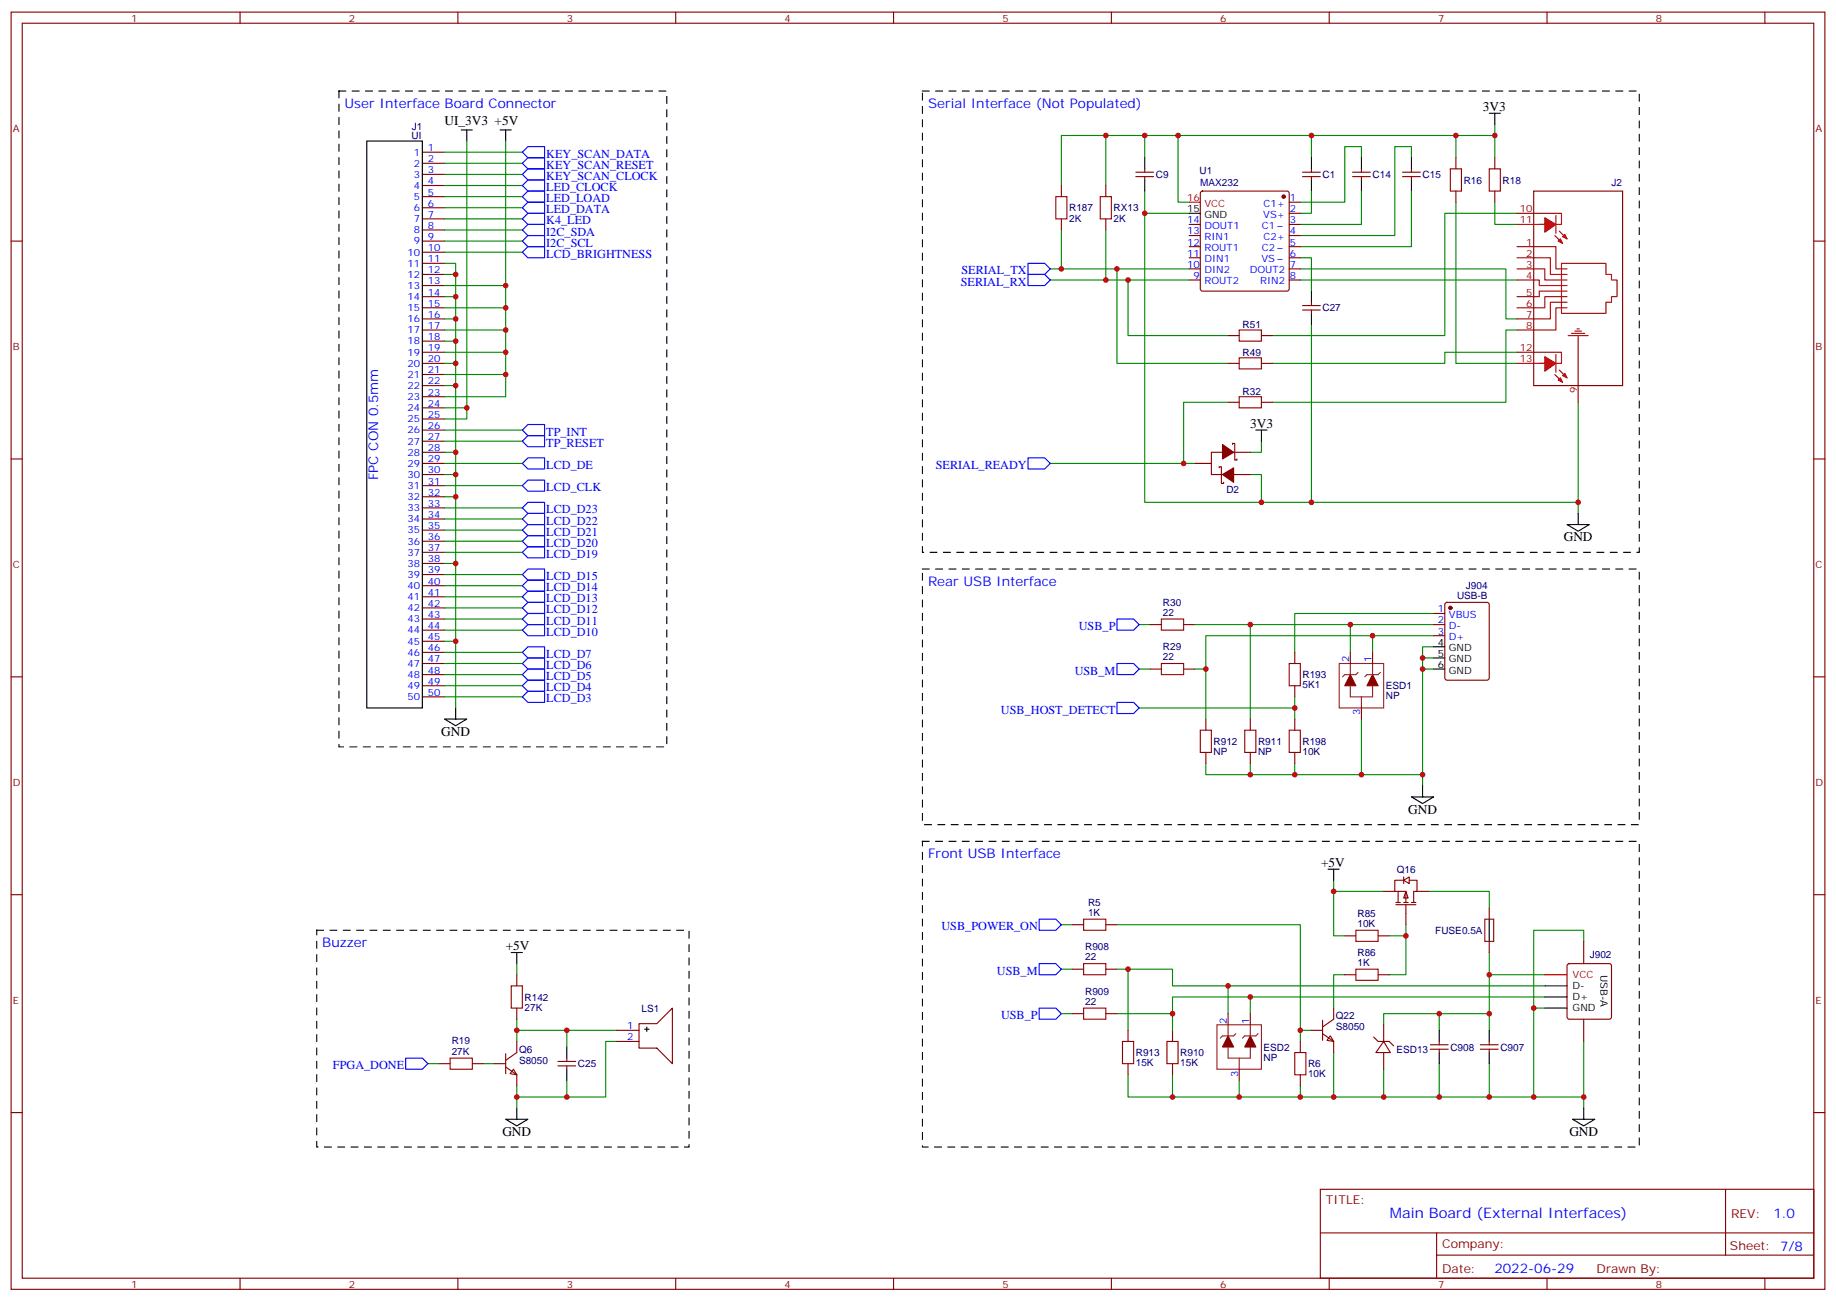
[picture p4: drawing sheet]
<svg xmlns="http://www.w3.org/2000/svg" width="583mm" height="413mm" viewBox="0 0 583 413" stroke-linecap="round" stroke-linejoin="round" font-family="sans-serif">
<g fill="none" stroke="#870000" stroke-width=".35">
<path d="M3.5 3.8h575.8v405.4h-575.8zM7.1 7.4h568.6v398.3h-568.6zM76.2 3.8v3.6M145.3 3.8v3.6M214.5 3.8v3.6M283.6 3.8v3.6M352.8 3.8v3.6M421.9 3.8v3.6M491.1 3.8v3.6M560.2 3.8v3.6M3.5 76.5h3.6M575.7 76.5h3.6"/>
<path d="M3.5 145.7h3.6M575.7 145.7h3.6M3.5 214.8h3.6M575.7 214.8h3.6M3.5 284h3.6M426.9 297h3.5M437.4 297h3.6M575.7 284h3.6M423.3 319.9v3.6l-3.5 2.4M426.9 309.4h3.5M437.4 309.4h3.6M412.7 330.5v3.5"/>
<path d="M416.3 327h3.5M419.8 328l3.5 2.5v3.5M419.8 323.8v6.4M422.3 328.8l1 1.7-2.1-.3zM3.5 353.1h3.6M412.7 341.1v3.5M575.7 353.1h3.6M419.1 377.4h156.6v28.3h-156.6zM547.7 377.5v20.8M419.1 391.3h156.5M456 398.3h119.6M456 391.3v14.1"/>
<path d="M76.2 405.7v3.5M145.3 405.7v3.5M214.5 405.7v3.5M283.6 405.7v3.5M352.8 405.7v3.5M421.9 405.7v3.5M491.1 405.7v3.5M560.2 405.7v3.5"/>
</g>
<g fill="none" stroke="#008700" stroke-width=".35">
<path d="M423.3 279.4v17.6h3.6M336.9 293.5h3.5M354.5 293.5h58.2v37M423.3 282.9h15.9M441 297h5.3M446.3 293.5v15.9h-5.3M453.3 282.9h19.4v5.3M426.9 309.4h-3.6v10.5M472.7 309.4h17.7M472.7 302.3v24.7M412.7 327h3.6M423.3 334v14.2"/>
<path d="M472.7 321.7h-33.5v3.5M412.7 344.6v3.6"/>
</g>
<path d="M430.4 295.2h7v3.6h-7zM430.4 307.6h7v3.5h-7zM411 334h3.5v7.1h-3.5z" fill="none" stroke="#a10000" stroke-width=".35"/>
<path d="M329.8 291.7h5.3l1.8 1.8-1.8 1.7h-5.3z" fill="none" stroke="#00f" stroke-width=".35"/>
<path d="M421.6 275.8h3.5M423.3 275.8v3.6" fill="none" stroke="#000" stroke-width=".35"/>
<g fill="#fff" stroke="#870000" stroke-width=".35">
<path d="M446.3 282.9l.7 2.1h-1.4z"/>
<path d="M445.6 279.4l1.7-1.1v2.1z"/>
</g>
<g fill="none" stroke="#870000" stroke-width=".35">
<path d="M134.1 48.3h7M134.1 51.8h7M134.1 55.4h7M134.1 58.9h7M336.9 58.9v3.5M351 58.9v3.5M360.5 56.1h5.7M360.5 54.6h5.7M363.4 53.6v1M363.4 56.1v1M413.5 56.1h5.6M413.5 54.6h5.6"/>
<path d="M416.3 53.6v1M416.3 56.1v1M429.3 56.1h5.7M429.3 54.6h5.7M432.2 53.6v1M432.2 56.1v1M445.2 56.1h5.6M445.2 54.6h5.6M448 53.6v1M448 56.1v1M462.1 50.1v3.5M474.5 50.1v3.5"/>
<path d="M134.1 62.4h7M134.1 65.9h7M134.1 69.5h7M134.1 73h7M134.1 76.5h7M336.9 69.5v3.5M351 69.5v3.5M377.5 71.2h3.5M377.5 74.8h3.5M377.5 78.3h3.5M381.2 60.8l.5-.2h26.8l.5 .2 .2 .5v30.4l-.2 .5-.5 .2h-26.8l-.5-.2-.2-.5v-30.4zM409.2 64.2h3.5"/>
<path d="M409.2 67.7h3.5M409.2 71.2h3.5M409.2 74.8h3.5M409.2 78.3h3.5M462.1 60.6v3.6M474.5 60.6v3.6M134.1 80h7M134.1 83.6h7M134.1 87.1h7M134.1 90.6h7M134.1 94.2h7M134.1 97.7h7"/>
<path d="M377.5 81.8h3.5M377.5 85.3h3.5M377.5 88.9h3.5M409.2 81.8h3.5M409.2 85.3h3.5M409.2 88.9h3.5M413.5 98.4h5.6M413.5 97h5.6M416.3 95.9v1.1M416.3 98.4v1M134.1 115.3h7M134.1 101.2h7"/>
<path d="M134.1 104.7h7M134.1 108.3h7M134.1 111.8h7M134.1 118.9h7M389.8 115.3h3.5M389.8 106.5h3.5M400.4 115.3h3.5M400.4 106.5h3.5M134.1 122.4h7M134.1 125.9h7M134.1 129.4h7M134.1 133h7"/>
<path d="M134.1 136.5h7M389.8 127.7h3.5M400.4 127.7h3.5M134.1 150.6h7M134.1 147.1h7M134.1 143.5h7M134.1 140h7M134.1 154.1h7M134.1 157.7h7M379.2 147.1h5.3M387 148.5v-.4h.7v5.3h.7v-.3M388.1 143.5h-3.6v7.1h3.6"/>
<path d="M391.2 141.1v-.4h.7v5.3h.7v-.3M391.6 150.6h5.3M391.6 143.5h5.3M134.1 161.2h7M134.1 164.7h7M134.1 168.2h7M134.1 171.8h7M134.1 175.3h7M134.1 178.8h7M134.1 182.4h7M134.1 185.9h7M134.1 189.4h7"/>
<path d="M134.1 192.9h7M134.1 196.5h7M134.1 200h7M365.1 198.2h3.6M375.7 198.2h3.5M455.1 198.2h3.5M455.1 194.7h3.5M458.8 191.4l.5-.2h12.7l.7 .4v23.6l-.4 .6-13 .1-.6-.5-.1-23.5zM134.1 203.5h7M134.1 207h7M134.1 210.6h7M134.1 214.1h7"/>
<path d="M134.1 217.6h7M365.1 212.3h3.6M375.7 212.3h3.5M411 207v3.6M411 217.6v3.6M428.6 207v3.6M435.7 207v3.6M455.1 201.8h3.5M134.1 221.2h7M382.8 228.2v3.5M382.8 238.8v3.5M396.9 228.2v3.5"/>
<path d="M396.9 238.8v3.5M411 228.2v3.5M411 238.8v3.5M432.2 224.7v3.5M445.6 279.4h-2.9v3.5M445.6 278.3v2.1M447.3 279.4h2.5v3.5h-1.1v3.5M340.4 293.5h3.6M351 293.5h3.5M439.2 282.9h3.5M442.7 282.9h3.6v3.5M443.1 287.1h6.3"/>
<path d="M443.1 286.4h1.4M443.8 282.9v3.5M445.6 286.4h1.4M446.3 287.1v6.4M448 286.4h1.4M449.8 282.9h3.5M472.7 288.2v3.5M472.7 298.8v3.5M502.7 298.8v7M164 309.4v3.5M164 319.9v3.6M340.4 307.6h3.6"/>
<path d="M351 307.6h3.5M497.7 306l.4-.2h12.7l.5 .2 .2 .5v16.3l-.2 .5-.5 .2h-12.7l-.5-.3-.2-.4v-16.3zM139.3 337.6h3.6M149.9 337.6h3.6M157 337.6h3.5M160.5 338.6l3.5 2.5v3.5M160.5 334.4v6.3M163 339.3l1 1.8-2.1-.4zM164 330.5v3.5l-3.5 2.5M177.1 338.3h5.6M177.1 336.9h5.6M179.9 335.8v1.1"/>
<path d="M179.9 338.3v1M195.8 327h7M195.8 330.5h7M202.8 324.9h5.7l4.9-5v17.7l-4.9-5h-5.7zM340.4 321.7h3.6M351 321.7h3.5M358.1 327v3.5M358.1 337.6v3.5M372.2 327v3.5M372.2 337.6v3.5M389.8 321.7v3.5M393.3 339.3v3.6"/>
<path d="M396.9 321.7v3.5M436 329.1l1.4 1.4h3.6l1.4 1.4M439.2 330.5l2.1 3.5h-4.6zM439.2 325.2v5.3M439.2 334v5.3M454 333h5.7M454 331.6h5.7M456.8 330.5v1.1M456.8 333v1M469.9 333h5.6M469.9 331.6h5.6M472.7 330.5v1.1"/>
<path d="M472.7 333v1M502.7 323.5v7"/>
</g>
<g fill="none" stroke="#008700" stroke-width=".35">
<path d="M474.5 39.5v10.6M141.1 51.8h24.7M141.1 55.4h24.7M141.1 48.3h24.7M141.1 58.9h24.7M148.2 44.8v88.2h-7.1M160.5 44.8v81.1h-19.4M351 43v15.9M363.4 43v7.1M373.9 43v21.2h3.6M416.3 43v7.1M432.2 50.1v-3.6h-5.3v17.7h-14.2"/>
<path d="M448 50.1v-3.6h-5.3v28.3h-30M462.1 43v7.1M474.5 43h-137.6v15.9M141.1 69.5h24.7M141.1 62.4h24.7M141.1 65.9h24.7M141.1 73h24.7M141.1 76.5h24.7M336.9 73v12.3M351 73v15.9M363.4 60.6v98.8h137.5M363.4 67.7h14.1"/>
<path d="M416.3 60.6v7.1h-3.6M432.2 60.6v10.6h-19.5M448 60.6v17.7h-35.3M462.1 64.2v51.1h19.4M474.5 64.2v7h7M481.5 67.7h-22.9v38.8h-54.7M141.1 83.6h3.5v67M141.1 87.1h3.5M141.1 94.2h3.5M141.1 97.7h19.4M141.1 90.6h19.4M141.1 80h24.7"/>
<path d="M333.4 88.9h44.1M333.4 85.3h44.1M354.5 85.3v30h35.3M358.1 88.9v17.6h31.7M412.7 85.3h65.3v15.9h3.5M412.7 81.8h3.6v10.6M412.7 88.9h68.8M141.1 101.2h3.5M141.1 108.3h3.5M141.1 115.3h3.5M141.1 118.9h19.4M141.1 111.8h19.4"/>
<path d="M141.1 104.7h19.4M416.3 103v56.4M481.5 111.8h-22.9v3.5h-54.7M481.5 104.7h-3.5v23h-74.1M141.1 122.4h3.5M141.1 129.4h7.1M141.1 136.5h24.7M389.8 127.7h-14.1v19.4M500.9 127.7v35.2M141.1 150.6h3.5v28.2M141.1 147.1h24.7M141.1 157.7h3.5"/>
<path d="M141.1 154.1h24.7M141.1 143.5h3.5M141.1 140h24.7M333.4 147.1h45.8M396.9 150.6h3.5v8.8M400.4 140v3.5h-3.5M141.1 178.8h3.5v45.9M141.1 161.2h24.7M141.1 164.7h24.7M141.1 168.2h24.7M141.1 171.8h24.7M141.1 175.3h24.7"/>
<path d="M141.1 182.4h24.7M141.1 185.9h24.7M141.1 189.4h24.7M141.1 192.9h24.7M141.1 196.5h24.7M141.1 200h24.7M361.6 198.2h3.5M379.2 198.2h75.9M396.9 198.2v30M428.6 198.2v8.8M455.1 194.7h-44.1v12.3M141.1 203.5h3.5"/>
<path d="M141.1 207h24.7M141.1 210.6h24.7M141.1 214.1h24.7M141.1 217.6h24.7M361.6 212.3h3.5M379.2 212.3h3.6M435.7 201.8v5.2M451.6 212.3h3.5M451.6 208.8h3.5M455.1 201.8h-72.3v26.4M455.1 205.3h-3.5v44.1M141.1 221.2h24.7"/>
<path d="M361.6 224.7h49.4M411 221.2v7M432.2 228.2v17.7M382.8 242.3v3.6h68.8M396.9 242.3v3.6M411 242.3v3.6M502.7 298.8v-3.6h-15.9v53M164 305.8v3.6M336.9 307.6h3.5M354.5 307.6h17.7v5.3h118.2M358.1 307.6v19.4M389.8 312.9v8.8"/>
<path d="M396.9 316.4v5.3M486.8 319.9h3.6M490.4 316.4h-118.2v10.6M135.8 337.6h3.5M153.5 337.6h3.5M164 327h31.8M164 323.5v7M179.9 327v5.3M195.8 330.5h-3.5v17.7h-28.3M336.9 321.7h3.5M354.5 321.7h17.7M439.2 339.3v8.9"/>
<path d="M456.8 321.7v5.3M456.8 337.6v10.6M472.7 337.6v10.6M502.7 330.5v21.2M164 344.6v7.1M179.9 342.9v5.3M358.1 341.1v7.1h144.6M372.2 341.1v7.1M393.3 342.9v5.3"/>
</g>
<g fill="none" stroke="#000" stroke-width=".35">
<path d="M472.7 35.9h3.5M474.5 35.9v3.6M116.4 44.8h17.7v179.9h-17.7zM146.4 41.2h3.5M148.2 41.2v3.6M158.7 41.2h3.6M160.5 41.2v3.6M363.4 50.1v3.5M363.4 57.1v3.5M416.3 50.1v3.5M416.3 57.1v3.5M432.2 50.1v3.5"/>
<path d="M432.2 57.1v3.5M448 50.1v3.5M448 57.1v3.5M377.5 67.7h3.5M416.3 92.4v3.5M416.3 99.4v3.6M398.6 136.5h3.6M400.4 136.5v3.5M497.4 166.5h7.1l-3.6 2.1zM500.9 162.9v3.6M455.1 205.3h3.5M455.1 208.8h3.5"/>
<path d="M455.1 212.3h3.5M141.1 228.2h7.1l-3.6 2.1zM144.6 224.7v3.5M448 252.9h7.1l-3.5 2.1zM451.6 249.4v3.5M472.7 291.7v7.1M162.3 302.3h3.5M164 302.3v3.5M490.4 312.9h7M490.4 316.4h7M490.4 319.9h7M179.9 332.3v3.5"/>
<path d="M179.9 339.3v3.6M204.6 326.6h1.4M205.3 325.9v1.4M456.8 327v3.5M456.8 334v3.6M472.7 327v3.5M472.7 334v3.6M160.5 355.2h7.1l-3.6 2.1zM164 351.7v3.5M499.2 355.2h7l-3.5 2.1zM502.7 351.7v3.5"/>
</g>
<g fill="none" stroke="#a10000" stroke-width=".35">
<path d="M460.4 53.6h3.5v7h-3.5zM472.7 53.6h3.5v7h-3.5zM335.1 62.4h3.6v7.1h-3.6zM349.2 62.4h3.6v7.1h-3.6zM393.3 113.6h7.1v3.5h-7.1zM393.3 104.7h7.1v3.6h-7.1zM393.3 125.9h7.1v3.5h-7.1zM368.7 196.5h7v3.5h-7zM368.7 210.6h7v3.5h-7zM409.2 210.6h3.5v7h-3.5zM381 231.7h3.5v7.1h-3.5zM395.1 231.7h3.5v7.1h-3.5z"/>
<path d="M409.2 231.7h3.5v7.1h-3.5zM344 291.7h7v3.5h-7zM471.3 291.7h2.8v7.1h-2.8zM162.3 312.9h3.5v7h-3.5zM344 305.8h7v3.6h-7zM344 319.9h7v3.6h-7zM142.9 335.8h7v3.5h-7zM356.3 330.5h3.5v7.1h-3.5zM370.4 330.5h3.5v7.1h-3.5z"/>
</g>
<g fill="none" stroke="#8c2424" stroke-width=".35">
<path d="M425.1 210.6h14.1v14.1h-14.1zM428.6 210.6v3.5M428.6 217.6v3.6h7.1v-3.6M431.1 213.4l-.7 .7h-3.5l-.7 .7M435.7 210.6v3.5M438.1 213.4l-.7 .7h-3.5l-.7 .7M432.2 221.2v3.5M386.3 325.2h14.1v14.1h-14.1zM389.8 325.2v3.6M389.8 332.3v3.5h7.1v-3.5M392.3 328l-.7 .8h-3.5l-.8 .7M393.3 335.8v3.5"/>
<path d="M396.9 325.2v3.6M399.3 328l-.7 .8h-3.5l-.7 .7"/>
</g>
<g fill="#870000" stroke="#870000" stroke-width=".35">
<path d="M389.8 328.8l1.8 3.5h-3.5z"/>
<path d="M396.9 328.8l1.7 3.5h-3.5z"/>
<path d="M428.6 214.1l1.8 3.5h-3.5z"/>
<path d="M435.7 214.1l1.7 3.5h-3.5z"/>
<path d="M388.1 141.1l3.5 2.4-3.5 2.2z"/>
<path d="M388.1 150.6l3.5-2.1v4.6z"/>
<circle cx="460.4" cy="192.9" r=".53"/>
<circle cx="407.5" cy="62.4" r=".53"/>
</g>
<g fill="none" stroke="#00f" stroke-width=".35">
<path d="M165.8 58.9l1.8-1.8h5.3v3.5h-5.3zM165.8 51.8l1.8-1.7h5.3v3.5h-5.3zM165.8 55.4l1.8-1.8h5.3v3.5h-5.3zM167.6 46.5h5.3v3.6h-5.3l-1.8-1.8zM165.8 62.4l1.8-1.8h5.3v3.6h-5.3zM167.6 67.7h5.3v3.5h-5.3l-1.8-1.7zM167.6 71.2h5.3v3.6h-5.3l-1.8-1.8zM167.6 74.8h5.3v3.5h-5.3l-1.8-1.8zM167.6 64.2h5.3v3.5h-5.3l-1.8-1.8zM167.6 78.3h5.3v3.5h-5.3l-1.8-1.8zM326.3 83.6h5.3l1.8 1.7-1.8 1.8h-5.3zM326.3 87.1h5.3l1.8 1.8-1.8 1.7h-5.3z"/>
<path d="M167.6 138.3h5.3v3.5h-5.3l-1.8-1.8zM167.6 134.7h5.3v3.6h-5.3l-1.8-1.8zM165.8 154.1l1.8-1.7h5.3v3.5h-5.3zM167.6 145.3h5.3v3.5h-5.3l-1.8-1.7zM167.6 159.4h5.3v3.5h-5.3l-1.8-1.7zM326.3 145.3h5.3l1.8 1.8-1.8 1.7h-5.3zM167.6 162.9h5.3v3.6h-5.3l-1.8-1.8zM167.6 166.5h5.3v3.5h-5.3l-1.8-1.8zM167.6 170h5.3v3.5h-5.3l-1.8-1.7zM167.6 173.5h5.3v3.6h-5.3l-1.8-1.8zM167.6 198.2h5.3v3.6h-5.3l-1.8-1.8zM167.6 194.7h5.3v3.5h-5.3l-1.8-1.7z"/>
<path d="M167.6 191.2h5.3v3.5h-5.3l-1.8-1.8zM167.6 187.6h5.3v3.6h-5.3l-1.8-1.8zM167.6 184.1h5.3v3.5h-5.3l-1.8-1.7zM167.6 180.6h5.3v3.5h-5.3l-1.8-1.7zM354.5 196.5h5.3l1.8 1.7-1.8 1.8h-5.3zM167.6 205.3h5.3v3.5h-5.3l-1.8-1.8zM167.6 208.8h5.3v3.5h-5.3l-1.8-1.7zM167.6 212.3h5.3v3.6h-5.3l-1.8-1.8zM167.6 215.9h5.3v3.5h-5.3l-1.8-1.8zM167.6 219.4h5.3v3.5h-5.3l-1.8-1.7zM354.5 210.6h5.3l1.8 1.7-1.8 1.8h-5.3zM354.5 222.9h5.3l1.8 1.8-1.8 1.7h-5.3z"/>
<path d="M329.8 319.9h5.3l1.8 1.8-1.8 1.8h-5.3zM329.8 305.8h5.3l1.8 1.8-1.8 1.8h-5.3zM128.8 335.8h5.3l1.7 1.8-1.7 1.7h-5.3z"/>
</g>
<path d="M377.5 64.2h3.5M490.4 309.4h7" fill="none" stroke="#f00" stroke-width=".35"/>
<path d="M486.8 60.6h28.3v61.8h-28.3z" fill="none" stroke="#600" stroke-width=".35"/>
<g fill="#ab0000" stroke="#ab0000" stroke-width=".35">
<path d="M490.4 69.1l3.5 2.1-3.5 2.5z"/>
<path d="M494.6 76.5l.7-.7 .7 1.4z"/>
<path d="M496.7 74.4l.7 1.4-1.4-.7z"/>
<path d="M496 119.2l.7-.7 .7 1.4z"/>
<path d="M494.6 120.6l.7-.7 .7 1.4z"/>
<path d="M490.4 113.2l3.5 2.1-3.5 2.5z"/>
</g>
<g fill="none" stroke="#ab0000" stroke-width=".35">
<path d="M481.5 71.2h8.9h-1.8M481.5 67.7h14.2v3.5h-1.8M481.5 78.3h12.4v7h3.5M493.5 74.8l2.5 2.4M493.9 68.4v5.6M494.9 73.3l2.5 2.5M481.5 88.9h7.1v1.7h8.8M481.5 85.3h8.9v3.6h7M481.5 81.8h10.6v5.3h5.3M495.7 83.6h14.1v3.5h1.7v1.8h1.8v5.3h-1.8v1.7h-1.7v3.5h-14.1zM497.4 97.7h-3.5v7h-12.4M497.4 95.9h-5.3v5.3h-10.6"/>
<path d="M497.4 94.2h-7v3.5h-8.9M497.4 92.4h-8.8v1.8h-7.1M481.5 111.8h14.2v3.5h-1.8M481.5 115.3h8.9h-1.8M493.5 118.9l2.5 2.4M493.9 112.5v5.6M494.9 117.4l2.5 2.5M497.8 106.5h6.3M498.8 105.8h4.3M499.9 105.1h2.1M500.6 104.4h.7M500.9 106.5v21.2"/>
</g>
<path d="M107.6 28.9h104.1v208.1h-104.1zM292.8 28.9h227.5v146.4h-227.5zM292.8 180.6h227.5v81.1h-227.5zM292.8 267h227.5v97h-227.5zM100.5 295.2h118.2v68.8h-118.2z" fill="none" stroke="#000" stroke-width=".35" stroke-dasharray="2.1 2.1"/>
<g fill="#c00">
<circle cx="423.3" cy="282.9" r=".88"/>
<circle cx="446.3" cy="297" r=".88"/>
<circle cx="372.2" cy="321.7" r=".88"/>
<circle cx="486.8" cy="319.9" r=".88"/>
<circle cx="412.8" cy="327" r=".88"/>
<circle cx="412.8" cy="348.2" r=".88"/>
<circle cx="423.3" cy="348.2" r=".88"/>
<circle cx="389.8" cy="312.9" r=".88"/>
<circle cx="396.9" cy="316.4" r=".88"/>
<circle cx="393.3" cy="348.2" r=".88"/>
<circle cx="396.9" cy="198.2" r=".88"/>
<circle cx="382.8" cy="212.3" r=".88"/>
<circle cx="439.2" cy="348.2" r=".88"/>
<circle cx="486.8" cy="348.2" r=".88"/>
<circle cx="372.2" cy="348.2" r=".88"/>
<circle cx="502.7" cy="348.2" r=".88"/>
<circle cx="358.1" cy="307.6" r=".88"/>
<circle cx="411" cy="224.7" r=".88"/>
<circle cx="396.9" cy="245.9" r=".88"/>
<circle cx="432.2" cy="245.9" r=".88"/>
<circle cx="411" cy="245.9" r=".88"/>
<circle cx="451.6" cy="245.9" r=".88"/>
<circle cx="435.7" cy="201.8" r=".88"/>
<circle cx="428.6" cy="198.2" r=".88"/>
<circle cx="451.6" cy="212.3" r=".88"/>
<circle cx="451.6" cy="208.8" r=".88"/>
<circle cx="500.9" cy="159.4" r=".88"/>
<circle cx="400.4" cy="159.4" r=".88"/>
<circle cx="363.4" cy="67.7" r=".88"/>
<circle cx="416.3" cy="159.4" r=".88"/>
<circle cx="354.5" cy="85.3" r=".88"/>
<circle cx="358.1" cy="88.9" r=".88"/>
<circle cx="375.7" cy="147.1" r=".88"/>
<circle cx="462.1" cy="43" r=".88"/>
<circle cx="474.5" cy="43" r=".88"/>
<circle cx="416.3" cy="43" r=".88"/>
<circle cx="351" cy="43" r=".88"/>
<circle cx="363.4" cy="43" r=".88"/>
<circle cx="373.9" cy="43" r=".88"/>
<circle cx="336.9" cy="85.3" r=".88"/>
<circle cx="351" cy="88.9" r=".88"/>
<circle cx="160.5" cy="90.6" r=".88"/>
<circle cx="160.5" cy="97.7" r=".88"/>
<circle cx="160.5" cy="104.7" r=".88"/>
<circle cx="160.5" cy="111.8" r=".88"/>
<circle cx="160.5" cy="118.9" r=".88"/>
<circle cx="144.6" cy="178.8" r=".88"/>
<circle cx="144.6" cy="157.7" r=".88"/>
<circle cx="144.6" cy="203.5" r=".88"/>
<circle cx="144.6" cy="150.6" r=".88"/>
<circle cx="144.6" cy="87.1" r=".88"/>
<circle cx="144.6" cy="94.2" r=".88"/>
<circle cx="144.6" cy="101.2" r=".88"/>
<circle cx="144.6" cy="108.3" r=".88"/>
<circle cx="144.6" cy="115.3" r=".88"/>
<circle cx="144.6" cy="122.4" r=".88"/>
<circle cx="144.6" cy="143.5" r=".88"/>
<circle cx="148.2" cy="129.4" r=".88"/>
<circle cx="456.8" cy="321.7" r=".88"/>
<circle cx="456.8" cy="348.2" r=".88"/>
<circle cx="472.7" cy="348.2" r=".88"/>
<circle cx="472.7" cy="321.7" r=".88"/>
<circle cx="472.7" cy="309.4" r=".88"/>
<circle cx="179.9" cy="327" r=".88"/>
<circle cx="164" cy="327" r=".88"/>
<circle cx="179.9" cy="348.2" r=".88"/>
<circle cx="164" cy="348.2" r=".88"/>
</g>
<text font-size="4.6" fill="#00f" x="441.2" y="386.5">Main Board (External Interfaces)</text>
<g font-size="4.2" fill="#00f">
<text x="109.4" y="34.2">User Interface Board Connector</text>
<text x="294.6" y="34.2">Serial Interface (Not Populated)</text>
<text x="120" y="152.5" transform="rotate(-90 120 152.5)">FPC CON 0.5mm</text>
<text x="294.6" y="185.9">Rear USB Interface</text>
<text x="294.6" y="272.3">Front USB Interface</text>
<text x="102.3" y="300.5">Buzzer</text>
<text x="562.9" y="386.7">1.0</text>
<text x="474.4" y="404.1">2022-06-29</text>
</g>
<g font-size="4.2">
<text x="470.7" y="35.2">3V3</text>
<text x="141.1" y="39.8">UI_3V3 +5V</text>
<text x="396.9" y="135.8">3V3</text>
<text x="496.4" y="171.8">GND</text>
<text x="140.1" y="233.5">GND</text>
<text x="447" y="258.2">GND</text>
<text x="419.3" y="275.1">+5V</text>
<text x="160.5" y="301.6">+5V</text>
<text x="159.5" y="360.5">GND</text>
<text x="498.2" y="360.5">GND</text>
</g>
<g font-size="3.9" fill="#00f">
<text x="173.4" y="50.1">KEY_SCAN_DATA</text>
<text x="173.4" y="53.6">KEY_SCAN_RESET</text>
<text x="173.4" y="57.1">KEY_SCAN_CLOCK</text>
<text x="173.4" y="60.6">LED_CLOCK</text>
<text x="173.4" y="64.2">LED_LOAD</text>
<text x="173.4" y="71.2">K4_LED</text>
<text x="173.4" y="67.7">LED_DATA</text>
<text x="173.4" y="74.8">I2C_SDA</text>
<text x="173.4" y="78.3">I2C_SCL</text>
<text x="173.4" y="81.8">LCD_BRIGHTNESS</text>
<text x="305.2" y="87.1">SERIAL_TX</text>
<text x="305" y="90.6">SERIAL_RX</text>
<text x="173.4" y="141.8">TP_RESET</text>
<text x="173.4" y="138.3">TP_INT</text>
<text x="173.4" y="148.8">LCD_DE</text>
<text x="297" y="148.8">SERIAL_READY</text>
<text x="173.4" y="155.9">LCD_CLK</text>
<text x="173.4" y="162.9">LCD_D23</text>
<text x="173.4" y="166.5">LCD_D22</text>
<text x="173.4" y="170">LCD_D21</text>
<text x="173.4" y="173.5">LCD_D20</text>
<text x="173.4" y="177.1">LCD_D19</text>
<text x="173.4" y="184.1">LCD_D15</text>
<text x="173.4" y="191.2">LCD_D13</text>
<text x="173.4" y="187.6">LCD_D14</text>
<text x="173.4" y="194.7">LCD_D12</text>
<text x="173.4" y="201.8">LCD_D10</text>
<text x="173.4" y="198.2">LCD_D11</text>
<text x="342.4" y="200">USB_P</text>
<text x="173.4" y="208.8">LCD_D7</text>
<text x="173.4" y="212.3">LCD_D6</text>
<text x="173.4" y="215.9">LCD_D5</text>
<text x="341.1" y="214.1">USB_M</text>
<text x="173.4" y="219.4">LCD_D4</text>
<text x="173.4" y="222.9">LCD_D3</text>
<text x="317.7" y="226.4">USB_HOST_DETECT</text>
<text x="298.9" y="295.2">USB_POWER_ON</text>
<text x="316.4" y="309.4">USB_M</text>
<text x="317.8" y="323.5">USB_P</text>
<text x="105.7" y="339.3">FPGA_DONE</text>
</g>
<g font-size="3.9" fill="#800">
<text x="420.9" y="382">TITLE:</text>
<text x="549.5" y="386.7">REV:</text>
<text x="457.8" y="396.2">Company:</text>
<text x="549.1" y="396.8">Sheet: 7/8</text>
<text x="457.8" y="403.9">Date:</text>
<text x="506.8" y="404">Drawn By:</text>
</g>
<g font-size="3.2" fill="#800">
<text x="41.6" y="6.8">1</text>
<text x="110.8" y="6.8">2</text>
<text x="179.9" y="6.8">3</text>
<text x="249.1" y="6.8">4</text>
<text x="318.2" y="6.8">5</text>
<text x="387.3" y="6.8">6</text>
<text x="456.5" y="6.8">7</text>
<text x="525.6" y="6.8">8</text>
<text x="4.1" y="41.9">A</text>
<text x="576.3" y="41.9">A</text>
<text x="4.1" y="111.1">B</text>
<text x="576.3" y="111.1">B</text>
<text x="4.1" y="180.2">C</text>
<text x="576.3" y="180.2">C</text>
<text x="4.1" y="249.4">D</text>
<text x="576.3" y="249.4">D</text>
<text x="4.1" y="318.5">E</text>
<text x="576.3" y="318.5">E</text>
<text x="41.6" y="408.7">1</text>
<text x="110.8" y="408.7">2</text>
<text x="179.9" y="408.7">3</text>
<text x="249.1" y="408.7">4</text>
<text x="318.2" y="408.7">5</text>
<text x="387.3" y="408.7">6</text>
<text x="456.5" y="408.7">7</text>
<text x="525.6" y="408.7">8</text>
</g>
<g font-size="3.2" fill="#000080">
<text x="130.7" y="41.2">J1</text>
<text x="130.6" y="44.1">UI</text>
<text x="366.9" y="56.5">C9</text>
<text x="380.7" y="55.4">U1</text>
<text x="381" y="58.9">MAX232</text>
<text x="419.8" y="56.5">C1</text>
<text x="435.7" y="56.5">C14</text>
<text x="451.6" y="56.5">C15</text>
<text x="464.6" y="58.3">R16</text>
<text x="477" y="58.3">R18</text>
<text x="511.5" y="58.9">J2</text>
<text x="339.4" y="70.3">2K</text>
<text x="339.4" y="67.1">R187</text>
<text x="353.5" y="70.3">2K</text>
<text x="353.5" y="67.1">RX13</text>
<text x="419.8" y="98.9">C27</text>
<text x="394.4" y="104.1">R51</text>
<text x="394.4" y="112.9">R49</text>
<text x="394.4" y="125.3">R32</text>
<text x="389.3" y="156.6">D2</text>
<text x="462.5" y="190.1">USB-B</text>
<text x="465.3" y="186.9">J904</text>
<text x="369.2" y="195.4">22</text>
<text x="369.2" y="192.2">R30</text>
<text x="369.2" y="209.5">22</text>
<text x="369.2" y="206.3">R29</text>
<text x="413.5" y="215.3">R193</text>
<text x="413.5" y="218.5">5K1</text>
<text x="439.9" y="222">NP</text>
<text x="439.9" y="218.8">ESD1</text>
<text x="385.2" y="239.6">NP</text>
<text x="385.2" y="236.4">R912</text>
<text x="399.3" y="239.6">NP</text>
<text x="399.3" y="236.4">R911</text>
<text x="413.5" y="239.6">10K</text>
<text x="413.5" y="236.4">R198</text>
<text x="443.4" y="277.1">Q16</text>
<text x="345.4" y="287.4">R5</text>
<text x="345.4" y="290.7">1K</text>
<text x="430.9" y="290.9">R85</text>
<text x="430.9" y="294.2">10K</text>
<text x="455.6" y="296.4">FUSE0.5A</text>
<text x="344.5" y="304.8">22</text>
<text x="344.5" y="301.6">R908</text>
<text x="430.9" y="303.3">R86</text>
<text x="504.6" y="304.1">J902</text>
<text x="430.9" y="306.5">1K</text>
<text x="166.5" y="317.5">R142</text>
<text x="344.5" y="315.7">R909</text>
<text x="166.5" y="320.8">27K</text>
<text x="203.7" y="321.1">LS1</text>
<text x="344.5" y="318.9">22</text>
<text x="424" y="323.5">Q22</text>
<text x="424" y="327">S8050</text>
<text x="143.4" y="334.8">27K</text>
<text x="143.4" y="331.4">R19</text>
<text x="164.7" y="334">Q6</text>
<text x="360.5" y="335.2">R913</text>
<text x="374.6" y="335.2">R910</text>
<text x="401.1" y="333.4">ESD2</text>
<text x="443.3" y="334">ESD13</text>
<text x="460.4" y="333.5">C908</text>
<text x="476.2" y="333.5">C907</text>
<text x="164.7" y="337.6">S8050</text>
<text x="183.4" y="338.7">C25</text>
<text x="360.5" y="338.4">15K</text>
<text x="374.6" y="338.4">15K</text>
<text x="401.1" y="336.6">NP</text>
<text x="415.2" y="342">10K</text>
<text x="415.2" y="338.7">R6</text>
</g>
<g font-size="3.2" fill="#00f">
<text x="135.8" y="47.9">1</text>
<text x="131.3" y="49.4">1</text>
<text x="131.3" y="52.9">2</text>
<text x="135.8" y="51.5">2</text>
<text x="131.3" y="56.4">3</text>
<text x="131.3" y="59.9">4</text>
<text x="135.8" y="55">3</text>
<text x="135.8" y="58.5">4</text>
<text x="131.3" y="63.5">5</text>
<text x="135.8" y="62.1">5</text>
<text x="135.8" y="65.6">6</text>
<text x="401.1" y="65.6">C1+</text>
<text x="409.4" y="63.8">1</text>
<text x="131.3" y="67">6</text>
<text x="131.3" y="70.5">7</text>
<text x="135.8" y="69.1">7</text>
<text x="376.8" y="70.9">14</text>
<text x="401" y="69.1">VS+</text>
<text x="409.4" y="67.3">2</text>
<text x="409.4" y="70.9">3</text>
<text x="131.3" y="74">8</text>
<text x="131.3" y="77.6">9</text>
<text x="135.8" y="72.6">8</text>
<text x="135.8" y="76.2">9</text>
<text x="376.8" y="77.9">12</text>
<text x="376.8" y="74.4">13</text>
<text x="382.3" y="76.2">RIN1</text>
<text x="382.3" y="72.6">DOUT1</text>
<text x="400.5" y="72.6">C1</text>
<text x="401.1" y="76.2">C2+</text>
<text x="409.4" y="74.4">4</text>
<text x="409.4" y="77.9">5</text>
<text x="129.3" y="81.1">10</text>
<text x="135.8" y="79.7">10</text>
<text x="135.8" y="83.2">11</text>
<text x="376.8" y="81.5">11</text>
<text x="382.3" y="83.2">DIN1</text>
<text x="382.3" y="79.7">ROUT1</text>
<text x="400.4" y="83.2">VS</text>
<text x="400.5" y="79.7">C2</text>
<text x="409.4" y="81.5">6</text>
<text x="129.3" y="84.6">11</text>
<text x="129.3" y="88.2">12</text>
<text x="135.8" y="86.7">12</text>
<text x="376.8" y="85">10</text>
<text x="378.8" y="88.5">9</text>
<text x="382.3" y="86.7">DIN2</text>
<text x="396.7" y="86.7">DOUT2</text>
<text x="409.4" y="85">7</text>
<text x="409.4" y="88.5">8</text>
<text x="129.3" y="91.7">13</text>
<text x="129.3" y="95.2">14</text>
<text x="135.8" y="90.3">13</text>
<text x="135.8" y="93.8">14</text>
<text x="382.3" y="90.3">ROUT2</text>
<text x="400" y="90.3">RIN2</text>
<text x="129.3" y="98.7">15</text>
<text x="135.8" y="97.3">15</text>
<text x="135.8" y="100.9">16</text>
<text x="129.3" y="102.3">16</text>
<text x="129.3" y="105.8">17</text>
<text x="135.8" y="104.4">17</text>
<text x="135.8" y="107.9">18</text>
<text x="129.3" y="109.3">18</text>
<text x="129.3" y="112.9">19</text>
<text x="135.8" y="111.4">19</text>
<text x="129.3" y="116.4">20</text>
<text x="129.3" y="119.9">21</text>
<text x="135.8" y="115">20</text>
<text x="135.8" y="118.5">21</text>
<text x="129.3" y="123.4">22</text>
<text x="135.8" y="122">22</text>
<text x="135.8" y="125.6">23</text>
<text x="129.3" y="127">23</text>
<text x="129.3" y="130.5">24</text>
<text x="135.8" y="129.1">24</text>
<text x="129.3" y="134">25</text>
<text x="129.3" y="137.5">26</text>
<text x="135.8" y="132.6">25</text>
<text x="135.8" y="136.1">26</text>
<text x="129.3" y="141.1">27</text>
<text x="135.8" y="139.7">27</text>
<text x="135.8" y="143.2">28</text>
<text x="129.3" y="144.6">28</text>
<text x="129.3" y="148.1">29</text>
<text x="135.8" y="146.7">29</text>
<text x="129.3" y="151.7">30</text>
<text x="129.3" y="155.2">31</text>
<text x="135.8" y="150.2">30</text>
<text x="135.8" y="153.8">31</text>
<text x="129.3" y="158.7">32</text>
<text x="135.8" y="157.3">32</text>
<text x="135.8" y="160.8">33</text>
<text x="129.3" y="162.2">33</text>
<text x="129.3" y="165.8">34</text>
<text x="135.8" y="164.4">34</text>
<text x="135.8" y="167.9">35</text>
<text x="129.3" y="169.3">35</text>
<text x="129.3" y="172.8">36</text>
<text x="135.8" y="171.4">36</text>
<text x="129.3" y="176.4">37</text>
<text x="129.3" y="179.9">38</text>
<text x="135.8" y="174.9">37</text>
<text x="135.8" y="178.5">38</text>
<text x="129.3" y="183.4">39</text>
<text x="135.8" y="182">39</text>
<text x="135.8" y="185.5">40</text>
<text x="129.3" y="186.9">40</text>
<text x="129.3" y="190.5">41</text>
<text x="135.8" y="189.1">41</text>
<text x="129.3" y="194">42</text>
<text x="129.3" y="197.5">43</text>
<text x="135.8" y="192.6">42</text>
<text x="135.8" y="196.1">43</text>
<text x="456.4" y="194.3">1</text>
<text x="456.4" y="197.9">2</text>
<text x="459.9" y="196.1">VBUS</text>
<text x="129.3" y="201">44</text>
<text x="135.8" y="199.6">44</text>
<text x="135.8" y="203.2">45</text>
<text x="456.4" y="201.4">3</text>
<text x="459.9" y="199.6">D-</text>
<text x="459.9" y="203.2">D+</text>
<text x="129.3" y="204.6">45</text>
<text x="129.3" y="208.1">46</text>
<text x="135.8" y="206.7">46</text>
<text x="129.3" y="211.6">47</text>
<text x="129.3" y="215.2">48</text>
<text x="135.8" y="210.2">47</text>
<text x="135.8" y="213.7">48</text>
<text x="428.3" y="210.2" transform="rotate(-90 428.3 210.2)">2</text>
<text x="435.3" y="210.2" transform="rotate(-90 435.3 210.2)">1</text>
<text x="129.3" y="218.7">49</text>
<text x="135.8" y="217.3">49</text>
<text x="135.8" y="220.8">50</text>
<text x="129.3" y="222.2">50</text>
<text x="431.8" y="227.1" transform="rotate(-90 431.8 227.1)">3</text>
<text x="199.1" y="326.6">1</text>
<text x="389.5" y="324.9" transform="rotate(-90 389.5 324.9)">2</text>
<text x="396.5" y="324.9" transform="rotate(-90 396.5 324.9)">1</text>
<text x="199.1" y="330.2">2</text>
<text x="393" y="341.7" transform="rotate(-90 393 341.7)">3</text>
</g>
<g font-size="3.2" fill="#f00">
<text x="376.8" y="63.8">16</text>
<text x="382.3" y="65.6">VCC</text>
<text x="499.2" y="310.4">VCC</text>
</g>
<g font-size="3.2">
<text x="376.8" y="67.3">15</text>
<text x="382.3" y="69.1">GND</text>
<text x="456.4" y="204.9">4</text>
<text x="456.4" y="208.5">5</text>
<text x="459.9" y="206.7">GND</text>
<text x="456.4" y="212">6</text>
<text x="459.9" y="210.2">GND</text>
<text x="459.9" y="213.7">GND</text>
<text x="508" y="309.4" transform="rotate(90 508 309.4)">USB-A</text>
<text x="499.2" y="313.9">D-</text>
<text x="499.2" y="317.5">D+</text>
<text x="499.2" y="321">GND</text>
</g>
<g font-size="3.2" fill="#a00">
<text x="482.4" y="70.9">11</text>
<text x="482.4" y="67.3">10</text>
<text x="484.5" y="77.9">1</text>
<text x="484.5" y="81.5">2</text>
<text x="484.5" y="85">3</text>
<text x="484.5" y="88.5">4</text>
<text x="484.5" y="93.8">5</text>
<text x="484.5" y="97.3">6</text>
<text x="484.5" y="100.9">7</text>
<text x="484.5" y="104.4">8</text>
<text x="482.4" y="111.4">12</text>
<text x="482.4" y="115">13</text>
<text x="500.6" y="124.7" transform="rotate(-90 500.6 124.7)">9</text>
</g>
</svg>
